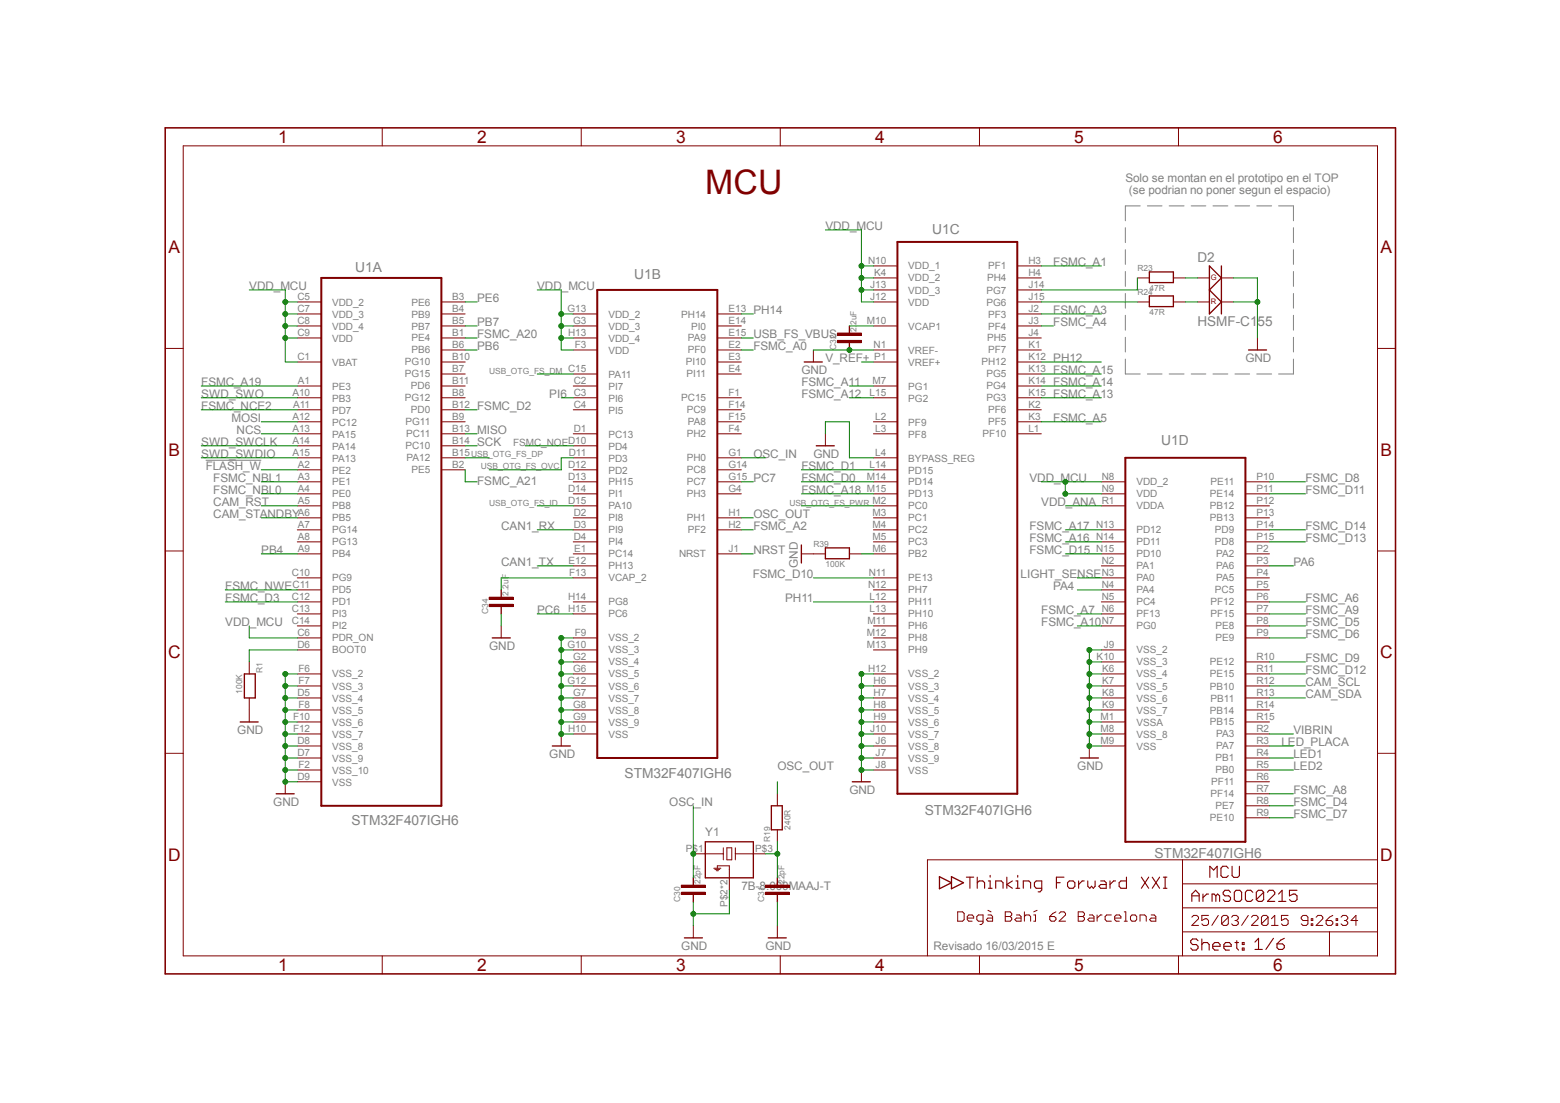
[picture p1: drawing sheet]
<svg xmlns="http://www.w3.org/2000/svg" width="297mm" height="210mm" viewBox="0 0 297 210" stroke-linecap="round" stroke-linejoin="round" font-family="sans-serif">
<g fill="none" stroke="#808080" stroke-width=".19">
<path d="M217.1 39.2h-2.9v2.8M218.4 39.2h2.8M222.6 39.2h2.8M226.8 39.2h2.8M230.9 39.2h2.9M235.1 39.2h2.8M239.3 39.2h2.8M243.4 39.2h2.9v2.8M214.2 43.3v2.9M214.2 47.5v2.8M214.2 51.7v2.8M214.2 55.9v2.8"/>
<path d="M246.3 43.3v2.9M246.3 47.5v2.8M246.3 51.7v2.8M246.3 55.9v2.8M214.2 60v2.9M214.2 64.2v2.8M214.2 68.4v2.8h2.9M218.4 71.2h2.8M222.6 71.2h2.8M226.8 71.2h2.8M230.9 71.2h2.9M235.1 71.2h2.8"/>
<path d="M239.3 71.2h2.8M246.3 68.4v2.8h-2.9M246.3 60v2.9M246.3 64.2v2.8M39.2 87.6h10.5"/>
</g>
<g fill="none" stroke="#800000" stroke-width=".21">
<path d="M184 167h1.4M184.7 167v2.1M186.1 167v2.1M186.1 168.1l.3-.4h.7l.4 .4v1M188.2 167.7h.3v1.4M188.2 169.1h.7M188.5 166.7v.3M189.6 169.1v-1.4h1l.4 .4v1M191.7 167v2.1M192.7 167.7l-1 .7 1 .7M193.4 167.7h.4v1.4M193.4 169.1h.7"/>
<path d="M193.8 166.7v.3M194.8 169.1v-1.4h1.1l.3 .4v1M198.3 169.1h-1l-.4-.4v-.6l.4-.4h1v1.8l-.3 .3h-.3M201.1 168.1h.7M202.6 167h-1.5v2.1M203.6 167.7h.7l.3 .4v.6l-.3 .4h-.7l-.4-.4v-.6zM205.4 167.7v1.4M206.4 167.7h-.4l-.6 .7M207.1 167.7v1l.4 .4 .3-.4 .4 .4 .3-.4v-1M209.5 167.7h.8l.3 .4v1h-1.1l-.3-.4 .3-.3h1.1M211.3 167.7v1.4M212.4 167.7h-.4l-.7 .7"/>
<path d="M214.5 167v2.1h-1.1l-.3-.4v-.6l.3-.4h1.1M217.3 167l1.4 2.1M218.7 167l-1.4 2.1M219.4 167l1.4 2.1M220.8 167l-1.4 2.1M221.5 167h.7M221.5 169.1h.7M221.8 167v2.1M226.9 171.6v-1.4l.7-.7 .7 .7v1.4M226.9 170.6h1.4M228.1 179.1l-.3-.3h-.8l-.3 .3v.4l.3 .3h.8l.3 .4v.3l-.3 .4h-.8l-.3-.4M228.8 178.8v2.1"/>
<path d="M228.8 179.8l.4-.3h.7l.3 .3v1.1M229 170.2v1.4M230.1 170.2h-.4l-.7 .7M230.3 167v-2.1l.8 .8 .6-.8v2.1M231.5 170.6l-.4-.4h-.3v1.4M231.5 170.6v1M231.5 170.6l.3-.4 .4 .4v1M233.8 165.3l-.3-.4h-.7l-.3 .4v1.4l.3 .3h.7l.3-.3M234.3 169.9l-.4-.4h-.7l-.3 .4v.3l.3 .4h.7l.4 .3v.4l-.4 .3h-.7l-.3-.3M234.6 164.9v1.8l.3 .3h.7l.4-.3v-1.8M235.1 179.5h.7M235.3 169.5h.8l.3 .4v1.4l-.3 .3h-.8l-.3-.3v-1.4z"/>
<path d="M235.5 179.1v1.4l.3 .4M236.5 179.5h.4v.3h-.4zM238.5 169.9l-.4-.4h-.7l-.3 .4v1.4l.3 .3h.7l.4-.3M238.9 179.4l.7-.8v2.2M240.6 169.9l-.4-.4h-.6l-.4 .4v1.4M240.6 169.9v1.4l-.4 .3h-.6l-.4-.3M240.6 169.9l-1.4 1.4M241.3 169.9l.3-.4h.8l.3 .4v.3l-1.4 1.4h1.4M242.4 178.6l-1.4 2.2M243.1 179.7h1.1l.3 .3v.4l-.3 .4h-.7l-.4-.4zM243.4 171.6h1.4M243.4 170.2l.7-.7v2.1"/>
<path d="M244.5 178.6l-.7 .4-.7 .7M246.9 169.5h-1.4v1.1l.7-.4h.3l.4 .4v.7l-.4 .3h-.6l-.4-.3M230.9 180.2h1.4v-.4l-.4-.3h-.6l-.4 .3v.7l.4 .4h.6M233 180.2h1.4v-.4l-.3-.3h-.8l-.3 .3v.7l.3 .4h.8M236.5 180.5h.4v.4h-.4zM238.9 180.8h1.4"/>
</g>
<g fill="none" stroke="#800000" stroke-width=".19">
<path d="M34.9 27.8h227.4v154.2h-227.4zM72.8 24.3v3.5M110.7 24.3v3.5M148.5 24.3v3.5M186.5 24.3v3.5M224.4 24.3v3.5M56.6 57.5h4.6M56.6 59.8h4.6M84 57.5h4.6M84 59.8h4.6M109.1 59.8h4.6M136.6 59.8h4.5"/>
<path d="M166.3 57.5h4.6M166.3 50.6h4.6M166.3 52.9h4.6M166.3 55.2h4.6M193.7 57.5h4.5M193.7 59.8h4.5M193.7 50.6h4.5M193.7 52.9h4.5M193.7 55.2h4.5M216.5 57.5h2.3M216.5 52.9h2.3M223.4 57.5h2.3"/>
<path d="M223.4 52.9h2.3M228 57.5h2.3M228 52.9h2.3M232.5 57.5h2.3M232.5 52.9h2.3M31.5 66.3h3.4M56.6 62.1h4.6M56.6 64.3h4.6M56.6 68.9h4.6M56.6 73.5h4.6M56.6 75.7h4.6M56.6 78h4.6"/>
<path d="M84 62.1h4.6M84 64.3h4.6M84 68.9h4.6M84 73.5h4.6M84 75.7h4.6M84 78h4.6M84 66.6h4.6M84 71.2h4.6M109.1 62.1h4.6M109.1 64.3h4.6M109.1 73.5h4.6M109.1 75.7h4.6"/>
<path d="M109.1 78h4.6M109.1 66.6h4.6M109.1 71.2h4.6M136.6 62.1h4.5M136.6 64.3h4.5M136.6 68.9h4.5M136.6 75.7h4.5M136.6 78h4.5M136.6 66.6h4.5M136.6 71.2h4.5M154.9 66.6v2.3M159.4 63.4h4.6v.4h-4.6z"/>
<path d="M159.4 64.8h4.6v.4h-4.6zM166.3 62.1h4.6M166.3 68.9h4.6M166.3 73.5h4.6M166.3 75.7h4.6M166.3 66.6h4.6M193.7 62.1h4.5M193.7 64.3h4.5M193.7 68.9h4.5M193.7 73.5h4.5M193.7 75.7h4.5M193.7 78h4.5"/>
<path d="M193.7 66.6h4.5M193.7 71.2h4.5M239.4 64.3v2.3M262.3 66.3h3.4M56.6 80.3h4.6M56.6 82.6h4.6M56.6 84.9h4.6M56.6 87.2h4.6M56.6 89.5h4.6M56.6 91.7h4.6M56.6 94h4.6M56.6 96.3h4.6"/>
<path d="M56.6 98.6h4.6M84 80.3h4.6M84 82.6h4.6M84 84.9h4.6M84 87.2h4.6M84 89.5h4.6M109.1 82.6h4.6M109.1 84.9h4.6M109.1 87.2h4.6M109.1 89.5h4.6M109.1 91.7h4.6M109.1 94h4.6"/>
<path d="M109.1 96.3h4.6M109.1 98.6h4.6M136.6 80.3h4.5M136.6 82.6h4.5M136.6 87.2h4.5M136.6 89.5h4.5M136.6 91.7h4.5M136.6 94h4.5M136.6 98.6h4.5M157.1 82.6v2.3M166.3 80.3h4.6M166.3 82.6h4.6"/>
<path d="M166.3 87.2h4.6M166.3 89.5h4.6M166.3 91.7h4.6M166.3 94h4.6M166.3 96.3h4.6M166.3 98.6h4.6M193.7 80.3h4.5M193.7 82.6h4.5M209.7 91.7h4.5M209.7 94h4.5M209.7 96.3h4.5M237.1 91.7h4.6"/>
<path d="M237.1 94h4.6M237.1 96.3h4.6M237.1 98.6h4.6M31.5 104.9h3.4M56.6 100.9h4.6M56.6 103.2h4.6M56.6 105.5h4.6M56.6 110h4.6M56.6 112.3h4.6M56.6 114.6h4.6M56.6 116.9h4.6M56.6 119.2h4.6"/>
<path d="M93.1 113.7h4.6v.4h-4.6zM93.1 115.1h4.6v.4h-4.6zM95.4 119.2v2.3M109.1 100.9h4.6M109.1 103.2h4.6M109.1 105.5h4.6M109.1 110h4.6M109.1 114.6h4.6M109.1 116.9h4.6M109.1 107.7h4.6M136.6 100.9h4.5M136.6 105.5h4.5"/>
<path d="M152.6 105.5h4.5M161.7 105.5h2.3M166.3 100.9h4.6M166.3 103.2h4.6M166.3 105.5h4.6M166.3 110h4.6M166.3 112.3h4.6M166.3 114.6h4.6M166.3 116.9h4.6M166.3 119.2h4.6M209.7 100.9h4.5M209.7 103.2h4.5"/>
<path d="M209.7 105.5h4.5M209.7 110h4.5M209.7 112.3h4.5M209.7 114.6h4.5M209.7 116.9h4.5M209.7 119.2h4.5M209.7 107.7h4.5M237.1 100.9h4.6M237.1 103.2h4.6M237.1 105.5h4.6M237.1 110h4.6M237.1 112.3h4.6"/>
<path d="M237.1 114.6h4.6M237.1 116.9h4.6M237.1 119.2h4.6M237.1 107.7h4.6M262.3 104.9h3.4M47.5 126v2.3M47.5 132.9v4.6M56.6 121.5h4.6M56.6 123.7h4.6M56.6 128.3h4.6M56.6 130.6h4.6M56.6 132.9h4.6"/>
<path d="M56.6 135.2h4.6M56.6 137.5h4.6M56.6 139.7h4.6M106.8 139.7v2.3M109.1 121.5h4.6M109.1 123.7h4.6M109.1 128.3h4.6M109.1 130.6h4.6M109.1 132.9h4.6M109.1 135.2h4.6M109.1 137.5h4.6M109.1 139.7h4.6"/>
<path d="M109.1 126h4.6M166.3 121.5h4.6M166.3 123.7h4.6M166.3 128.3h4.6M166.3 130.6h4.6M166.3 132.9h4.6M166.3 135.2h4.6M166.3 137.5h4.6M166.3 139.7h4.6M209.7 123.7h4.5M209.7 128.3h4.5M209.7 130.6h4.5"/>
<path d="M209.7 132.9h4.5M209.7 135.2h4.5M209.7 137.5h4.5M209.7 139.7h4.5M209.7 126h4.5M237.1 121.5h4.6M237.1 128.3h4.6M237.1 130.6h4.6M237.1 132.9h4.6M237.1 135.2h4.6M237.1 137.5h4.6M237.1 139.7h4.6"/>
<path d="M237.1 126h4.6M31.5 143.4h3.4M54.3 148.8v2.3M56.6 142h4.6M56.6 144.3h4.6M56.6 146.6h4.6M56.6 148.8h4.6M148 151.1v2.3M148 158v2.3M164 146.6v2.2M166.3 142h4.6M166.3 144.3h4.6"/>
<path d="M166.3 146.6h4.6M207.4 142v2.3M209.7 142h4.5M237.1 142h4.6M237.1 144.3h4.6M237.1 146.6h4.6M237.1 148.8h4.6M237.1 151.1h4.6M237.1 153.4h4.6M237.1 155.7h4.6M262.3 143.4h3.4M129.7 168.5h4.6v.5h-4.6z"/>
<path d="M129.7 169.9h4.6v.4h-4.6zM132 176.3v2.3M132 162.6h5.7M135.9 165.3h1.3M136.1 165.5h.9M136.4 165.8h.4M136.6 165.3v-.5h2.3v4.6M137.7 161.4v2.3M138.4 161.4h.9v2.3h-.9zM140 162.6h5.7M140 161.4v2.3M145.7 168.5h4.6v.5h-4.6z"/>
<path d="M145.7 169.9h4.6v.4h-4.6zM148 176.3v2.3M182.3 173.6h1l.3 .3v1.2l-.3 .3h-1zM184.1 174.8h1.3v-.3l-.3-.3h-.7l-.3 .3v.6l.3 .3h.7M187.2 175.4h-.9l-.3-.3v-.6l.3-.3h.9v1.5l-.3 .3h-.3M188.1 174.2h.6l.3 .3v.9h-.9l-.3-.3 .3-.3h.9M188.1 173.3l.6 .3M191.4 173.6h.9l.3 .3v.3l-.3 .3 .3 .3v.3l-.3 .3h-.9zM191.4 174.5h.9M193.5 174.2h.6l.3 .3v.9h-.9l-.3-.3 .3-.3h.9M195 174.5l.3-.3h.6l.3 .3v.9M195 173.6v1.8"/>
<path d="M196.8 174.2h.3v1.2h-.3M197.4 173.3l-.6 .3M199.9 174.5h.8l.3 .3v.3l-.3 .3h-.5l-.3-.3zM201 173.6l-.6 .3-.5 .6M201.6 173.9l.4-.3h.6l.3 .3v.3l-1.3 1.2h1.3M205.3 173.6h.9l.3 .3v.3l-.3 .3 .3 .3v.3l-.3 .3h-.9zM205.3 174.5h.9M207.4 174.2h.6l.3 .3v.9h-.9l-.3-.3 .3-.3h.9M208.9 174.2v1.2M209.8 174.2h-.3l-.6 .6M211.6 174.2h-.9l-.3 .3v.6l.3 .3h.9M212.2 174.8h1.2v-.3l-.3-.3h-.6l-.3 .3v.6l.3 .3h.6"/>
<path d="M214 175.4h.6M214 173.6h.3v1.8M215.2 174.5l.3-.3h.6l.3 .3v.6l-.3 .3h-.6l-.3-.3zM217 175.4v-1.2h.9l.3 .3v.9M219.2 174.2h.6l.2 .3v.9h-.8l-.3-.3 .3-.3h.8M225.1 177.4h37.2M225.1 163.7v18.3M225.1 172.8h37.2M225.1 168.3h37.2M226.9 174.6l.3-.3h.6l.4 .3v.3l-1.3 1.3h1.3M230.1 174.3h-1.3v1l.6-.4h.3l.4 .4v.6l-.4 .3h-.6l-.3-.3M231.9 174.3l-1.2 1.9"/>
<path d="M233.8 174.6v1.3l-.2 .3h-.7l-.3-.3M233.8 174.6l-.2-.3h-.7l-.3 .3v1.3M233.8 174.6l-1.2 1.3M234.5 174.6l.3-.3h.6l.4 .3v.3l-.4 .4M235.1 175.3h.3M235.4 175.3l.4 .3v.3l-.4 .3h-.6l-.3-.3M237.7 174.3l-1.3 1.9M238.3 174.6l.3-.3h.6l.3 .3v.3l-1.2 1.3h1.2M241.4 174.6v1.3l-.3 .3h-.6l-.3-.3M241.4 174.6l-.3-.3h-.6l-.3 .3v1.3M241.4 174.6l-1.2 1.3M242.1 176.2h1.2"/>
<path d="M242.1 174.9l.6-.6v1.9M245.2 174.3h-1.2v1l.6-.4h.3l.3 .4v.6l-.3 .3h-.6l-.3-.3M249 175.3h-.9l-.4-.4v-.3l.4-.3h.6l.3 .3v1.3l-.3 .3h-.6l-.4-.3M249.6 175.9h.3v.3h-.3zM249.6 174.9h.3v.4h-.3zM250.6 174.6l.3-.3h.6l.3 .3v.3l-1.2 1.3h1.2M252.5 175.3h.9l.3 .3v.3l-.3 .3h-.6l-.3-.3zM253.1 177.4v4.6M253.7 174.3l-.6 .3-.6 .7M254.4 175.9h.3v.3h-.3zM254.4 174.9h.3v.4h-.3zM255.3 174.6l.4-.3h.5l.4 .3v.3l-.4 .4"/>
<path d="M255.9 175.3h.3M256.2 175.3l.4 .3v.3l-.4 .3h-.5l-.4-.3M258.5 175.3h-1.3l.9-1v1.9M262.3 163.7h-85.7v18.3M72.8 182v3.4M110.7 182v3.4M148.5 182v3.4M186.5 182v3.4M224.4 182v3.4"/>
</g>
<path d="M61.2 52.9h22.8v100.5h-22.8zM113.7 55.2h22.9v89.1h-22.9zM170.9 46.1h22.8v105h-22.8zM214.2 87.2h22.9v73.1h-22.9z" fill="none" stroke="#800000" stroke-width=".38"/>
<g fill="none" stroke="#800000" stroke-width=".25">
<path d="M218.8 51.8h4.6v2h-4.6zM218.8 56.3h4.6v2.1h-4.6zM230.3 50.6l2.2 2.3-2.2 2.3 2.2 2.3-2.2 2.3zM232.5 50.6v9.2M153.1 68.9h3.4M161.7 62.1v1.3M161.7 65v1.6M237.7 66.6h3.4M155.4 84.9h3.4M95.4 112.3v1.4M95.4 115.3v1.6M152.6 103.8v3.4"/>
<path d="M157.1 104.3h4.6v2.1h-4.6zM45.7 137.5h3.4M46.5 128.3h2.1v4.6h-2.1zM93.7 121.5h3.5M52.6 151.1h3.4M105.2 142h3.4M146.9 153.4h2v4.6h-2zM162.3 148.8h3.4M205.7 144.3h3.4M130.3 178.6h3.4M132 167.1v1.4M132 170.1v1.6"/>
<path d="M134.3 160.3h9.1v6.8h-9.1zM146.3 178.6h3.4M148 167.1v1.4M148 170.1v1.6M178.9 166.9l2.2 1.2-2.2 1.1zM181.1 166.9l2.3 1.2-2.3 1.1z"/>
</g>
<path d="M31.5 24.3h234.2v161.1h-234.2z" fill="none" stroke="#800000" stroke-width=".3"/>
<path d="M159.4 63.6h4.6M159.4 65h4.6M93.1 113.9h4.6M93.1 115.3h4.6M129.7 168.7h4.6M129.7 170.1h4.6M145.7 168.7h4.6M145.7 170.1h4.6" fill="none" stroke="#800000" stroke-width=".42"/>
<g fill="none" stroke="#008000" stroke-width=".19">
<path d="M38.3 75.7h18.3M38.3 87.2h18.3M38.3 84.9h18.3M141.1 105.5h2.3M54.3 139.7h2.3M54.3 137.5h2.3M54.3 135.2h2.3M54.3 132.9h2.3M54.3 130.6h2.3M56.6 128.3h-2.3v20.5h2.3M54.3 146.6h2.3M54.3 144.3h2.3"/>
<path d="M54.3 142h2.3"/>
</g>
<circle cx="54.3" cy="128.3" r=".46" fill="#008000"/>
<circle cx="54.3" cy="128.3" r=".46" fill="none" stroke="#008000" stroke-width=".19"/>
<circle cx="54.3" cy="130.6" r=".46" fill="#008000"/>
<circle cx="54.3" cy="130.6" r=".46" fill="none" stroke="#008000" stroke-width=".19"/>
<circle cx="54.3" cy="132.9" r=".46" fill="#008000"/>
<circle cx="54.3" cy="132.9" r=".46" fill="none" stroke="#008000" stroke-width=".19"/>
<circle cx="54.3" cy="135.2" r=".46" fill="#008000"/>
<circle cx="54.3" cy="135.2" r=".46" fill="none" stroke="#008000" stroke-width=".19"/>
<circle cx="54.3" cy="137.5" r=".46" fill="#008000"/>
<circle cx="54.3" cy="137.5" r=".46" fill="none" stroke="#008000" stroke-width=".19"/>
<circle cx="54.3" cy="139.7" r=".46" fill="#008000"/>
<circle cx="54.3" cy="139.7" r=".46" fill="none" stroke="#008000" stroke-width=".19"/>
<circle cx="54.3" cy="142" r=".46" fill="#008000"/>
<circle cx="54.3" cy="142" r=".46" fill="none" stroke="#008000" stroke-width=".19"/>
<circle cx="54.3" cy="144.3" r=".46" fill="#008000"/>
<circle cx="54.3" cy="144.3" r=".46" fill="none" stroke="#008000" stroke-width=".19"/>
<circle cx="54.3" cy="146.6" r=".46" fill="#008000"/>
<circle cx="54.3" cy="146.6" r=".46" fill="none" stroke="#008000" stroke-width=".19"/>
<circle cx="54.3" cy="148.8" r=".46" fill="#008000"/>
<g fill="none" stroke="#008000" stroke-width=".19">
<path d="M106.8 135.2h2.3M106.8 132.9h2.3M106.8 130.6h2.3M106.8 128.3h2.3M106.8 126h2.3M106.8 123.7h2.3M109.1 121.5h-2.3v18.2h2.3"/>
<circle cx="54.3" cy="148.8" r=".46"/>
</g>
<circle cx="106.9" cy="121.5" r=".46" fill="#008000"/>
<circle cx="106.9" cy="121.5" r=".46" fill="none" stroke="#008000" stroke-width=".19"/>
<circle cx="106.9" cy="123.7" r=".46" fill="#008000"/>
<circle cx="106.9" cy="123.7" r=".46" fill="none" stroke="#008000" stroke-width=".19"/>
<circle cx="106.9" cy="126" r=".46" fill="#008000"/>
<circle cx="106.9" cy="126" r=".46" fill="none" stroke="#008000" stroke-width=".19"/>
<circle cx="106.9" cy="128.3" r=".46" fill="#008000"/>
<circle cx="106.9" cy="128.3" r=".46" fill="none" stroke="#008000" stroke-width=".19"/>
<circle cx="106.9" cy="130.6" r=".46" fill="#008000"/>
<circle cx="106.9" cy="130.6" r=".46" fill="none" stroke="#008000" stroke-width=".19"/>
<circle cx="106.9" cy="132.9" r=".46" fill="#008000"/>
<circle cx="106.9" cy="132.9" r=".46" fill="none" stroke="#008000" stroke-width=".19"/>
<circle cx="106.9" cy="135.2" r=".46" fill="#008000"/>
<g fill="none" stroke="#008000" stroke-width=".19">
<path d="M106.8 137.5h2.3"/>
<circle cx="106.9" cy="135.2" r=".46"/>
</g>
<circle cx="106.9" cy="137.5" r=".46" fill="#008000"/>
<circle cx="106.9" cy="137.5" r=".46" fill="none" stroke="#008000" stroke-width=".19"/>
<circle cx="106.9" cy="139.7" r=".46" fill="#008000"/>
<g fill="none" stroke="#008000" stroke-width=".19">
<path d="M164 139.7h2.3M164 137.5h2.3M164 135.2h2.3M164 132.9h2.3M164 130.6h2.3M166.3 128.3h-2.3v18.3h2.3M164 144.3h2.3M164 142h2.3"/>
<circle cx="106.9" cy="139.7" r=".46"/>
</g>
<circle cx="164" cy="128.3" r=".46" fill="#008000"/>
<circle cx="164" cy="128.3" r=".46" fill="none" stroke="#008000" stroke-width=".19"/>
<circle cx="164" cy="130.6" r=".46" fill="#008000"/>
<circle cx="164" cy="130.6" r=".46" fill="none" stroke="#008000" stroke-width=".19"/>
<circle cx="164" cy="132.9" r=".46" fill="#008000"/>
<circle cx="164" cy="132.9" r=".46" fill="none" stroke="#008000" stroke-width=".19"/>
<circle cx="164" cy="135.2" r=".46" fill="#008000"/>
<circle cx="164" cy="135.2" r=".46" fill="none" stroke="#008000" stroke-width=".19"/>
<circle cx="164" cy="137.5" r=".46" fill="#008000"/>
<circle cx="164" cy="137.5" r=".46" fill="none" stroke="#008000" stroke-width=".19"/>
<circle cx="164" cy="139.7" r=".46" fill="#008000"/>
<circle cx="164" cy="139.7" r=".46" fill="none" stroke="#008000" stroke-width=".19"/>
<circle cx="164" cy="142" r=".46" fill="#008000"/>
<circle cx="164" cy="142" r=".46" fill="none" stroke="#008000" stroke-width=".19"/>
<circle cx="164" cy="144.3" r=".46" fill="#008000"/>
<circle cx="164" cy="144.3" r=".46" fill="none" stroke="#008000" stroke-width=".19"/>
<circle cx="164" cy="146.6" r=".46" fill="#008000"/>
<g fill="none" stroke="#008000" stroke-width=".19">
<path d="M207.4 139.7h2.3M207.4 137.5h2.3M207.4 135.2h2.3M207.4 132.9h2.3M207.4 130.6h2.3M207.4 128.3h2.3M207.4 126h2.3M209.7 123.7h-2.3v18.3h2.3"/>
<circle cx="164" cy="146.6" r=".46"/>
</g>
<circle cx="207.4" cy="142" r=".46" fill="#008000"/>
<circle cx="207.4" cy="142" r=".46" fill="none" stroke="#008000" stroke-width=".19"/>
<circle cx="207.4" cy="139.7" r=".46" fill="#008000"/>
<circle cx="207.4" cy="139.7" r=".46" fill="none" stroke="#008000" stroke-width=".19"/>
<circle cx="207.4" cy="137.5" r=".46" fill="#008000"/>
<circle cx="207.4" cy="137.5" r=".46" fill="none" stroke="#008000" stroke-width=".19"/>
<circle cx="207.4" cy="135.2" r=".46" fill="#008000"/>
<circle cx="207.4" cy="135.2" r=".46" fill="none" stroke="#008000" stroke-width=".19"/>
<circle cx="207.4" cy="132.9" r=".46" fill="#008000"/>
<circle cx="207.4" cy="132.9" r=".46" fill="none" stroke="#008000" stroke-width=".19"/>
<circle cx="207.4" cy="130.6" r=".46" fill="#008000"/>
<circle cx="207.4" cy="130.6" r=".46" fill="none" stroke="#008000" stroke-width=".19"/>
<circle cx="207.4" cy="128.3" r=".46" fill="#008000"/>
<circle cx="207.4" cy="128.3" r=".46" fill="none" stroke="#008000" stroke-width=".19"/>
<circle cx="207.4" cy="126" r=".46" fill="#008000"/>
<circle cx="207.4" cy="126" r=".46" fill="none" stroke="#008000" stroke-width=".19"/>
<circle cx="207.4" cy="123.7" r=".46" fill="#008000"/>
<g fill="none" stroke="#008000" stroke-width=".19">
<path d="M154.9 66.6h11.4"/>
<circle cx="207.4" cy="123.7" r=".46"/>
</g>
<circle cx="161.7" cy="66.6" r=".46" fill="#008000"/>
<g fill="none" stroke="#008000" stroke-width=".19">
<path d="M234.8 57.5h4.6M234.8 52.9h4.6v11.4"/>
<circle cx="161.7" cy="66.6" r=".46"/>
</g>
<circle cx="239.4" cy="57.5" r=".46" fill="#008000"/>
<g fill="none" stroke="#008000" stroke-width=".19">
<path d="M132 171.7v4.6M138.9 169.4v4.6h-6.9M148 171.7v4.6"/>
<circle cx="239.4" cy="57.5" r=".46"/>
</g>
<circle cx="132" cy="174" r=".46" fill="#008000"/>
<g fill="none" stroke="#008000" stroke-width=".19">
<path d="M164 52.9h2.3M164 55.2h2.3M166.3 50.6h-2.3v6.9h2.3M157.1 82.6v-2.3h4.6v6.9h4.6M95.4 116.9v2.3M56.6 123.7h-9.1v2.3"/>
<circle cx="132" cy="174" r=".46"/>
</g>
<circle cx="164" cy="55.2" r=".46" fill="#008000"/>
<circle cx="164" cy="55.2" r=".46" fill="none" stroke="#008000" stroke-width=".19"/>
<circle cx="164" cy="52.9" r=".46" fill="#008000"/>
<circle cx="164" cy="52.9" r=".46" fill="none" stroke="#008000" stroke-width=".19"/>
<circle cx="164" cy="50.6" r=".46" fill="#008000"/>
<g fill="none" stroke="#008000" stroke-width=".19">
<path d="M157.1 43.8h6.9v6.8M198.2 91.7h11.5M202.8 91.7v2.3h6.9"/>
<circle cx="164" cy="50.6" r=".46"/>
</g>
<circle cx="202.8" cy="94" r=".46" fill="#008000"/>
<circle cx="202.8" cy="94" r=".46" fill="none" stroke="#008000" stroke-width=".19"/>
<circle cx="202.8" cy="91.7" r=".46" fill="#008000"/>
<g fill="none" stroke="#008000" stroke-width=".19">
<path d="M47.5 55.2h6.8v13.7h2.3M54.3 59.8h2.3M54.3 57.5h2.3M54.3 64.3h2.3M54.3 62.1h2.3"/>
<circle cx="202.8" cy="91.7" r=".46"/>
</g>
<circle cx="54.3" cy="57.5" r=".46" fill="#008000"/>
<circle cx="54.3" cy="57.5" r=".46" fill="none" stroke="#008000" stroke-width=".19"/>
<circle cx="54.3" cy="59.8" r=".46" fill="#008000"/>
<circle cx="54.3" cy="59.8" r=".46" fill="none" stroke="#008000" stroke-width=".19"/>
<circle cx="54.3" cy="62.1" r=".46" fill="#008000"/>
<circle cx="54.3" cy="62.1" r=".46" fill="none" stroke="#008000" stroke-width=".19"/>
<circle cx="54.3" cy="64.3" r=".46" fill="#008000"/>
<g fill="none" stroke="#008000" stroke-width=".19">
<path d="M102.3 55.2h4.5v11.4h2.3M106.8 59.8h2.3M106.8 62.1h2.3M106.8 64.3h2.3"/>
<circle cx="54.3" cy="64.3" r=".46"/>
</g>
<circle cx="106.9" cy="59.8" r=".46" fill="#008000"/>
<circle cx="106.9" cy="59.8" r=".46" fill="none" stroke="#008000" stroke-width=".19"/>
<circle cx="106.9" cy="62.1" r=".46" fill="#008000"/>
<circle cx="106.9" cy="62.1" r=".46" fill="none" stroke="#008000" stroke-width=".19"/>
<circle cx="106.9" cy="64.3" r=".46" fill="#008000"/>
<g fill="none" stroke="#008000" stroke-width=".19">
<path d="M88.6 57.5h2.2M141.1 59.8h2.3M198.2 57.5h18.3M198.2 50.6h11.5M198.2 59.8h11.5M216.5 52.9v2.3h-18.3M225.7 57.5h2.3M225.7 52.9h2.3M38.3 78h18.3M38.3 73.5h18.3M88.6 66.6h2.2M88.6 62.1h2.2"/>
<path d="M88.6 78h2.2M88.6 64.3h2.2M102.3 71.2h6.8M106.8 75.7h2.3M141.1 66.6h2.3M141.1 64.3h2.3M161.7 73.5h4.6M161.7 75.7h4.6M164 68.9h2.3M198.2 68.9h11.5M198.2 62.1h2.3M198.2 73.5h11.5"/>
<path d="M198.2 75.7h11.5M198.2 71.2h11.5M49.7 96.3h6.9M49.7 91.7h6.9M49.7 94h6.9M49.7 98.6h6.9M88.6 89.5v2.2h2.2M88.6 87.2h4.5M100 84.9h9.1M102.3 96.3h6.8M109.1 87.2h-2.3v2.3h-13.7M141.1 91.7h2.3"/>
<path d="M152.6 96.3h13.7M152.6 91.7h13.7M152.6 89.5h13.7M152.6 94h13.7M198.2 80.3h11.5M202.8 96.3h6.9M241.7 91.7h6.8M241.7 94h6.8M42.9 112.3h13.7M42.9 114.6h13.7M47.5 119.2v2.3h9.1M49.7 105.5h6.9"/>
<path d="M102.3 116.9h6.8M102.3 107.7h6.8M102.3 100.9h6.8M141.1 100.9h2.3M154.9 114.6h11.4M154.9 110h11.4M202.8 100.9h6.9M205.1 116.9h4.6M205.1 112.3h4.6M205.1 119.2h4.6M241.7 116.9h6.8M241.7 107.7h4.6"/>
<path d="M241.7 114.6h6.8M241.7 119.2h6.8M241.7 121.5h6.8M241.7 126h6.8M241.7 128.3h6.8M241.7 153.4h4.6M241.7 155.7h4.6M241.7 151.1h4.6M241.7 144.3h4.6M241.7 146.6h4.6M145.7 162.6h2.3M148 160.3v6.8"/>
<circle cx="106.9" cy="64.3" r=".46"/>
</g>
<circle cx="148" cy="162.6" r=".46" fill="#008000"/>
<g fill="none" stroke="#008000" stroke-width=".19">
<path d="M141.1 87.2h4.6M132 153.4v13.7"/>
<circle cx="148" cy="162.6" r=".46"/>
</g>
<circle cx="132" cy="162.6" r=".46" fill="#008000"/>
<g fill="none" stroke="#008000" stroke-width=".19">
<path d="M161.7 62.1h4.6M49.7 89.5h6.9M49.7 80.3h6.9M49.7 82.6h6.9M88.6 82.6h2.2M88.6 84.9h2.2M141.1 98.6h2.3M109.1 110h-13.7v2.3M164 105.5h2.3M202.8 103.2h6.9M202.8 105.5h6.9M205.1 110h4.6"/>
<path d="M241.7 100.9h6.8M241.7 103.2h6.8M241.7 139.7h4.6M241.7 130.6h6.8M241.7 132.9h6.8M148 148.8v2.3M241.7 142h4.6"/>
<circle cx="132" cy="162.6" r=".46"/>
</g>
<text font-size="6.4" fill="#800000" x="134.3" y="36.9">MCU</text>
<g font-size="3.3" fill="#800000">
<text x="53" y="27.2">1</text>
<text x="90.8" y="27.2">2</text>
<text x="128.7" y="27.2">3</text>
<text x="166.6" y="27.2">4</text>
<text x="204.5" y="27.2">5</text>
<text x="242.4" y="27.2">6</text>
<text x="32.1" y="48.2">A</text>
<text x="262.8" y="48.2">A</text>
<text x="32.1" y="86.7">B</text>
<text x="262.8" y="86.7">B</text>
<text x="32" y="125.3">C</text>
<text x="262.8" y="125.3">C</text>
<text x="32" y="163.9">D</text>
<text x="262.8" y="163.9">D</text>
<text x="53" y="184.9">1</text>
<text x="90.8" y="184.9">2</text>
<text x="128.7" y="184.9">3</text>
<text x="166.6" y="184.9">4</text>
<text x="204.5" y="184.9">5</text>
<text x="242.4" y="184.9">6</text>
</g>
<g font-size="2.6" fill="#808080">
<text x="177.5" y="44.5">U1C</text>
<text x="67.6" y="51.8">U1A</text>
<text x="120.7" y="53.1">U1B</text>
<text x="228" y="50">D2</text>
<text x="228" y="62.1">HSMF-C155</text>
<text x="221.1" y="84.8">U1D</text>
<text x="118.9" y="148">STM32F407IGH6</text>
<text x="176.1" y="155.2">STM32F407IGH6</text>
<text x="66.9" y="157.1">STM32F407IGH6</text>
<text x="219.8" y="163.3">STM32F407IGH6</text>
</g>
<g font-size="2.2" fill="#808080">
<text x="214.2" y="34.6">Solo se montan en el prototipo en el TOP</text>
<text x="214.9" y="36.9">(se podrian no poner segun el espacio)</text>
<text x="157.1" y="43.8">VDD_MCU</text>
<text x="200.5" y="50.6">FSMC_A1</text>
<text x="47.5" y="55.2">VDD_MCU</text>
<text x="90.8" y="57.5">PE6</text>
<text x="102.3" y="55.2">VDD_MCU</text>
<text x="143.4" y="59.8">PH14</text>
<text x="200.5" y="59.8">FSMC_A3</text>
<text x="90.8" y="62.1">PB7</text>
<text x="90.8" y="64.3">FSMC_A20</text>
<text x="143.4" y="64.3">USB_FS_VBUS</text>
<text x="200.5" y="62.1">FSMC_A4</text>
<text x="90.8" y="66.6">PB6</text>
<text x="143.4" y="66.6">FSMC_A0</text>
<text x="152.6" y="71.2">GND</text>
<text x="157.1" y="68.9">V_REF+</text>
<text x="200.5" y="71.2">FSMC_A15</text>
<text x="200.5" y="68.9">PH12</text>
<text x="237.1" y="68.9">GND</text>
<text x="38.3" y="75.8">SWD_SWO</text>
<text x="38.3" y="73.5">FSMC_A19</text>
<text x="104.6" y="75.8">PI6</text>
<text x="152.6" y="73.5">FSMC_A11</text>
<text x="152.6" y="75.8">FSMC_A12</text>
<text x="200.5" y="75.8">FSMC_A13</text>
<text x="200.5" y="73.5">FSMC_A14</text>
<text x="38.3" y="78">FSMC_NCE2</text>
<text x="44.1" y="80.3">MOSI</text>
<text x="45" y="82.6">NCS</text>
<text x="90.8" y="82.6">MISO</text>
<text x="90.8" y="78">FSMC_D2</text>
<text x="200.5" y="80.3">FSMC_A5</text>
<text x="38.3" y="87.2">SWD_SWDIO</text>
<text x="38.3" y="84.9">SWD_SWCLK</text>
<text x="39.2" y="89.5">FLASH_W</text>
<text x="90.8" y="84.9">SCK</text>
<text x="143.4" y="87.2">OSC_IN</text>
<text x="152.6" y="89.5">FSMC_D1</text>
<text x="154.9" y="87.2">GND</text>
<text x="40.6" y="94">FSMC_NBL0</text>
<text x="40.6" y="91.7">FSMC_NBL1</text>
<text x="90.8" y="92.4">FSMC_A21</text>
<text x="143.4" y="91.7">PC7</text>
<text x="152.6" y="91.7">FSMC_D0</text>
<text x="152.6" y="94">FSMC_A18</text>
<text x="196" y="91.7">VDD_MCU</text>
<text x="248.5" y="91.7">FSMC_D8</text>
<text x="248.5" y="94">FSMC_D11</text>
<text x="40.6" y="96.3">CAM_RST</text>
<text x="40.6" y="98.6">CAM_STANDBY</text>
<text x="95.4" y="100.9">CAN1_RX</text>
<text x="143.4" y="100.9">FSMC_A2</text>
<text x="143.4" y="98.6">OSC_OUT</text>
<text x="196" y="100.9">FSMC_A17</text>
<text x="198.2" y="96.3">VDD_ANA</text>
<text x="248.5" y="100.9">FSMC_D14</text>
<text x="49.7" y="105.5">PB4</text>
<text x="95.4" y="107.7">CAN1_TX</text>
<text x="143.4" y="105.5">NRST</text>
<text x="196" y="103.2">FSMC_A16</text>
<text x="196" y="105.5">FSMC_D15</text>
<text x="246.3" y="107.7">PA6</text>
<text x="248.5" y="103.2">FSMC_D13</text>
<text x="42.9" y="112.3">FSMC_NWE</text>
<text x="143.3" y="110">FSMC_D10</text>
<text x="151.9" y="108.1" transform="rotate(-90 151.9 108.1)">GND</text>
<text x="194.3" y="110">LIGHT_SENSE</text>
<text x="200.5" y="112.3">PA4</text>
<text x="42.9" y="114.6">FSMC_D3</text>
<text x="42.9" y="119.2">VDD_MCU</text>
<text x="102.3" y="116.9">PC6</text>
<text x="149.5" y="114.6">PH11</text>
<text x="198.2" y="116.9">FSMC_A7</text>
<text x="198.2" y="119.2">FSMC_A10</text>
<text x="248.5" y="119.2">FSMC_D5</text>
<text x="248.5" y="114.6">FSMC_A6</text>
<text x="248.5" y="116.9">FSMC_A9</text>
<text x="93.1" y="123.7">GND</text>
<text x="248.5" y="121.5">FSMC_D6</text>
<text x="248.5" y="126">FSMC_D9</text>
<text x="248.5" y="128.3">FSMC_D12</text>
<text x="248.5" y="130.6">CAM_SCL</text>
<text x="248.5" y="132.9">CAM_SDA</text>
<text x="45.2" y="139.7">GND</text>
<text x="244" y="142">LED_PLACA</text>
<text x="246.3" y="139.7">VIBRIN</text>
<text x="104.6" y="144.3">GND</text>
<text x="148" y="146.6">OSC_OUT</text>
<text x="205.1" y="146.6">GND</text>
<text x="246.3" y="144.3">LED1</text>
<text x="246.3" y="146.6">LED2</text>
<text x="52" y="153.4">GND</text>
<text x="127.4" y="153.4">OSC_IN</text>
<text x="161.7" y="151.1">GND</text>
<text x="246.3" y="153.4">FSMC_D4</text>
<text x="246.3" y="155.7">FSMC_D7</text>
<text x="246.3" y="151.1">FSMC_A8</text>
<text x="134.3" y="159.1">Y1</text>
<text x="141.1" y="169.4">7B-8.000MAAJ-T</text>
<text x="129.7" y="180.8">GND</text>
<text x="145.7" y="180.8">GND</text>
<text x="177.7" y="180.8">Revisado 16/03/2015 E</text>
</g>
<g font-size="1.9" fill="#808080">
<text x="165.3" y="50.3">N10</text>
<text x="166.4" y="52.6">K4</text>
<text x="172.9" y="51.3">VDD_1</text>
<text x="172.9" y="53.6">VDD_2</text>
<text x="187.9" y="53.6">PH4</text>
<text x="188.1" y="51.3">PF1</text>
<text x="195.8" y="50.3">H3</text>
<text x="195.8" y="52.6">H4</text>
<text x="56.6" y="57.1">C5</text>
<text x="56.6" y="59.4">C7</text>
<text x="63.2" y="58.2">VDD_2</text>
<text x="78.3" y="58.2">PE6</text>
<text x="86.1" y="57.1">B3</text>
<text x="86.1" y="59.4">B4</text>
<text x="108" y="59.4">G13</text>
<text x="138.7" y="59.4">E13</text>
<text x="165.7" y="54.9">J13</text>
<text x="165.7" y="57.1">J12</text>
<text x="172.9" y="55.9">VDD_3</text>
<text x="172.9" y="58.2">VDD</text>
<text x="187.8" y="55.9">PG7</text>
<text x="187.8" y="58.2">PG6</text>
<text x="195.8" y="54.9">J14</text>
<text x="195.8" y="57.1">J15</text>
<text x="195.8" y="59.4">J2</text>
<text x="56.6" y="61.7">C8</text>
<text x="56.6" y="64">C9</text>
<text x="63.2" y="60.5">VDD_3</text>
<text x="63.2" y="62.7">VDD_4</text>
<text x="63.2" y="65">VDD</text>
<text x="78.3" y="60.5">PB9</text>
<text x="78.3" y="62.7">PB7</text>
<text x="78.3" y="65">PE4</text>
<text x="86.1" y="61.7">B5</text>
<text x="86.1" y="64">B1</text>
<text x="108.2" y="64">H13</text>
<text x="109.1" y="61.7">G3</text>
<text x="115.8" y="60.5">VDD_2</text>
<text x="115.8" y="62.7">VDD_3</text>
<text x="115.8" y="65">VDD_4</text>
<text x="129.7" y="60.5">PH14</text>
<text x="131" y="65">PA9</text>
<text x="131.6" y="62.7">PI0</text>
<text x="138.7" y="61.7">E14</text>
<text x="138.7" y="64">E15</text>
<text x="165.1" y="61.7">M10</text>
<text x="172.9" y="62.7">VCAP1</text>
<text x="187.9" y="65">PH5</text>
<text x="188.1" y="60.5">PF3</text>
<text x="188.1" y="62.7">PF4</text>
<text x="195.8" y="61.7">J3</text>
<text x="195.8" y="64">J4</text>
<text x="56.6" y="68.6">C1</text>
<text x="63.2" y="69.6">VBAT</text>
<text x="77" y="69.6">PG10</text>
<text x="77" y="71.8">PG15</text>
<text x="78.3" y="67.3">PB6</text>
<text x="86.1" y="66.3">B6</text>
<text x="86.1" y="68.6">B10</text>
<text x="86.1" y="70.9">B7</text>
<text x="108.2" y="70.9">C15</text>
<text x="109.4" y="66.3">F3</text>
<text x="115.8" y="67.3">VDD</text>
<text x="115.8" y="71.9">PA11</text>
<text x="130.6" y="69.6">PI10</text>
<text x="130.7" y="71.8">PI11</text>
<text x="131" y="67.3">PF0</text>
<text x="138.7" y="66.3">E2</text>
<text x="138.7" y="68.6">E3</text>
<text x="138.7" y="70.9">E4</text>
<text x="166.3" y="66.3">N1</text>
<text x="166.4" y="68.6">P1</text>
<text x="172.9" y="67.3">VREF-</text>
<text x="172.9" y="69.6">VREF+</text>
<text x="186.9" y="69.6">PH12</text>
<text x="187.8" y="71.8">PG5</text>
<text x="188.1" y="67.3">PF7</text>
<text x="195.8" y="66.3">K1</text>
<text x="195.8" y="68.6">K12</text>
<text x="195.8" y="70.9">K13</text>
<text x="55.7" y="75.4">A10</text>
<text x="55.8" y="77.7">A11</text>
<text x="56.7" y="73.2">A1</text>
<text x="63.2" y="74.2">PE3</text>
<text x="63.2" y="76.5">PB3</text>
<text x="77" y="76.4">PG12</text>
<text x="78.2" y="74.1">PD6</text>
<text x="86.1" y="73.2">B11</text>
<text x="86.1" y="75.4">B8</text>
<text x="86.1" y="77.7">B12</text>
<text x="109.2" y="73.2">C2</text>
<text x="109.2" y="75.4">C3</text>
<text x="109.2" y="77.7">C4</text>
<text x="115.8" y="74.2">PI7</text>
<text x="115.8" y="76.5">PI6</text>
<text x="129.7" y="76.4">PC15</text>
<text x="138.7" y="75.4">F1</text>
<text x="138.7" y="77.7">F14</text>
<text x="165.6" y="75.4">L15</text>
<text x="166.1" y="73.2">M7</text>
<text x="172.9" y="74.2">PG1</text>
<text x="172.9" y="76.5">PG2</text>
<text x="187.8" y="74.1">PG4</text>
<text x="187.8" y="76.4">PG3</text>
<text x="195.8" y="73.2">K14</text>
<text x="195.8" y="75.4">K15</text>
<text x="195.8" y="77.7">K2</text>
<text x="55.7" y="80">A12</text>
<text x="55.7" y="82.3">A13</text>
<text x="63.2" y="78.7">PD7</text>
<text x="63.2" y="81">PC12</text>
<text x="63.2" y="83.3">PA15</text>
<text x="77.2" y="81">PG11</text>
<text x="77.3" y="83.3">PC11</text>
<text x="78.2" y="78.7">PD0</text>
<text x="86.1" y="80">B9</text>
<text x="86.1" y="82.3">B13</text>
<text x="109.2" y="82.3">D1</text>
<text x="115.8" y="78.7">PI5</text>
<text x="115.8" y="83.3">PC13</text>
<text x="130.8" y="78.7">PC9</text>
<text x="130.8" y="83.3">PH2</text>
<text x="131" y="81">PA8</text>
<text x="138.7" y="80">F15</text>
<text x="138.7" y="82.3">F4</text>
<text x="166.6" y="80">L2</text>
<text x="166.6" y="82.3">L3</text>
<text x="172.9" y="81">PF9</text>
<text x="172.9" y="83.3">PF8</text>
<text x="187.1" y="83.3">PF10</text>
<text x="188.1" y="78.7">PF6</text>
<text x="188.1" y="81">PF5</text>
<text x="195.8" y="80">K3</text>
<text x="195.8" y="82.3">L1</text>
<text x="55.7" y="84.6">A14</text>
<text x="55.7" y="86.9">A15</text>
<text x="56.7" y="89.2">A2</text>
<text x="63.2" y="85.6">PA14</text>
<text x="63.2" y="87.9">PA13</text>
<text x="77.2" y="85.6">PC10</text>
<text x="77.4" y="87.8">PA12</text>
<text x="86.1" y="84.6">B14</text>
<text x="86.1" y="86.9">B15</text>
<text x="86.1" y="89.2">B2</text>
<text x="97.7" y="84.9">FSMC_NOED10</text>
<text x="108.2" y="89.2">D12</text>
<text x="108.3" y="86.9">D11</text>
<text x="115.8" y="85.6">PD4</text>
<text x="115.8" y="87.9">PD3</text>
<text x="130.8" y="87.8">PH0</text>
<text x="138.7" y="86.9">G1</text>
<text x="138.7" y="89.2">G14</text>
<text x="165.6" y="89.2">L14</text>
<text x="166.6" y="86.9">L4</text>
<text x="172.9" y="87.9">BYPASS_REG</text>
<text x="56.7" y="91.4">A3</text>
<text x="56.7" y="93.7">A4</text>
<text x="63.2" y="90.2">PE2</text>
<text x="63.2" y="92.4">PE1</text>
<text x="63.2" y="94.7">PE0</text>
<text x="78.3" y="90.1">PE5</text>
<text x="108.2" y="91.4">D13</text>
<text x="108.2" y="93.7">D14</text>
<text x="115.8" y="90.2">PD2</text>
<text x="115.8" y="92.4">PH15</text>
<text x="115.8" y="94.7">PI1</text>
<text x="130.8" y="90.1">PC8</text>
<text x="130.8" y="92.4">PC7</text>
<text x="130.8" y="94.7">PH3</text>
<text x="138.7" y="91.4">G15</text>
<text x="138.7" y="93.7">G4</text>
<text x="165.1" y="91.4">M14</text>
<text x="165.1" y="93.7">M15</text>
<text x="172.9" y="90.2">PD15</text>
<text x="172.9" y="92.4">PD14</text>
<text x="172.9" y="94.7">PD13</text>
<text x="209.8" y="91.4">N8</text>
<text x="209.8" y="93.7">N9</text>
<text x="216.4" y="92.4">VDD_2</text>
<text x="216.4" y="94.7">VDD</text>
<text x="230.3" y="94.7">PE14</text>
<text x="230.5" y="92.4">PE11</text>
<text x="239.2" y="91.4">P10</text>
<text x="239.2" y="93.7">P11</text>
<text x="56.7" y="96">A5</text>
<text x="56.7" y="98.3">A6</text>
<text x="56.7" y="100.6">A7</text>
<text x="63.2" y="97">PB8</text>
<text x="63.2" y="99.3">PB5</text>
<text x="63.2" y="101.6">PG14</text>
<text x="108.2" y="96">D15</text>
<text x="109.2" y="98.3">D2</text>
<text x="109.2" y="100.6">D3</text>
<text x="115.8" y="97">PA10</text>
<text x="115.8" y="99.3">PI8</text>
<text x="115.8" y="101.6">PI9</text>
<text x="130.8" y="99.3">PH1</text>
<text x="131" y="101.6">PF2</text>
<text x="138.7" y="98.3">H1</text>
<text x="138.7" y="100.6">H2</text>
<text x="166.1" y="96">M2</text>
<text x="166.1" y="98.3">M3</text>
<text x="166.1" y="100.6">M4</text>
<text x="172.9" y="97">PC0</text>
<text x="172.9" y="99.3">PC1</text>
<text x="172.9" y="101.6">PC2</text>
<text x="208.7" y="100.6">N13</text>
<text x="209.8" y="96">R1</text>
<text x="216.4" y="97">VDDA</text>
<text x="216.4" y="101.6">PD12</text>
<text x="230.3" y="97">PB12</text>
<text x="230.3" y="99.3">PB13</text>
<text x="231.3" y="101.6">PD9</text>
<text x="239.2" y="96">P12</text>
<text x="239.2" y="98.3">P13</text>
<text x="239.2" y="100.6">P14</text>
<text x="56.7" y="102.9">A8</text>
<text x="56.7" y="105.2">A9</text>
<text x="63.2" y="103.8">PG13</text>
<text x="63.2" y="106.1">PB4</text>
<text x="108.2" y="107.4">E12</text>
<text x="109.2" y="102.9">D4</text>
<text x="109.3" y="105.2">E1</text>
<text x="115.8" y="103.8">PI4</text>
<text x="115.8" y="106.1">PC14</text>
<text x="129.3" y="106.1">NRST</text>
<text x="138.7" y="105.2">J1</text>
<text x="166.1" y="102.9">M5</text>
<text x="166.1" y="105.2">M6</text>
<text x="172.9" y="103.8">PC3</text>
<text x="172.9" y="106.1">PB2</text>
<text x="208.7" y="102.9">N14</text>
<text x="208.7" y="105.2">N15</text>
<text x="209.8" y="107.4">N2</text>
<text x="216.4" y="103.8">PD11</text>
<text x="216.4" y="106.1">PD10</text>
<text x="231.3" y="103.8">PD8</text>
<text x="231.5" y="106.1">PA2</text>
<text x="239.2" y="102.9">P15</text>
<text x="239.2" y="105.2">P2</text>
<text x="239.2" y="107.4">P3</text>
<text x="55.6" y="109.7">C10</text>
<text x="55.7" y="112">C11</text>
<text x="63.2" y="110.7">PG9</text>
<text x="63.2" y="113">PD5</text>
<text x="108.4" y="109.7">F13</text>
<text x="115.8" y="108.4">PH13</text>
<text x="115.8" y="110.7">VCAP_2</text>
<text x="165.3" y="112">N12</text>
<text x="165.4" y="109.7">N11</text>
<text x="172.9" y="110.7">PE13</text>
<text x="172.9" y="113">PH7</text>
<text x="209.8" y="109.7">N3</text>
<text x="209.8" y="112">N4</text>
<text x="216.4" y="108.4">PA1</text>
<text x="216.4" y="110.7">PA0</text>
<text x="216.4" y="113">PA4</text>
<text x="231.3" y="113">PC5</text>
<text x="231.5" y="108.4">PA6</text>
<text x="231.5" y="110.7">PA5</text>
<text x="239.2" y="109.7">P4</text>
<text x="239.2" y="112">P5</text>
<text x="55.6" y="114.3">C12</text>
<text x="55.6" y="116.5">C13</text>
<text x="55.6" y="118.8">C14</text>
<text x="63.2" y="115.3">PD1</text>
<text x="63.2" y="117.6">PI3</text>
<text x="63.2" y="119.8">PI2</text>
<text x="108.2" y="114.3">H14</text>
<text x="108.2" y="116.5">H15</text>
<text x="115.8" y="115.3">PG8</text>
<text x="115.8" y="117.6">PC6</text>
<text x="165.2" y="118.8">M11</text>
<text x="165.6" y="114.3">L12</text>
<text x="165.6" y="116.5">L13</text>
<text x="172.9" y="115.3">PH11</text>
<text x="172.9" y="117.6">PH10</text>
<text x="172.9" y="119.8">PH6</text>
<text x="209.8" y="114.3">N5</text>
<text x="209.8" y="116.5">N6</text>
<text x="209.8" y="118.8">N7</text>
<text x="216.4" y="115.3">PC4</text>
<text x="216.4" y="117.6">PF13</text>
<text x="216.4" y="119.8">PG0</text>
<text x="230.5" y="115.3">PF12</text>
<text x="230.5" y="117.6">PF15</text>
<text x="231.4" y="119.8">PE8</text>
<text x="239.2" y="114.3">P6</text>
<text x="239.2" y="116.5">P7</text>
<text x="239.2" y="118.8">P8</text>
<text x="56.6" y="121.1">C6</text>
<text x="56.6" y="123.4">D6</text>
<text x="63.2" y="122.1">PDR_ON</text>
<text x="63.2" y="124.4">BOOT0</text>
<text x="108" y="123.4">G10</text>
<text x="109.1" y="125.7">G2</text>
<text x="109.4" y="121.1">F9</text>
<text x="115.8" y="122.1">VSS_2</text>
<text x="115.8" y="124.4">VSS_3</text>
<text x="165.1" y="121.1">M12</text>
<text x="165.1" y="123.4">M13</text>
<text x="172.9" y="122.1">PH8</text>
<text x="172.9" y="124.4">PH9</text>
<text x="208.8" y="125.7">K10</text>
<text x="210.1" y="123.4">J9</text>
<text x="216.4" y="124.4">VSS_2</text>
<text x="231.4" y="122.1">PE9</text>
<text x="239.2" y="121.1">P9</text>
<text x="239.2" y="125.7">R10</text>
<text x="56.9" y="128">F6</text>
<text x="56.9" y="130.3">F7</text>
<text x="63.2" y="129">VSS_2</text>
<text x="63.2" y="131.3">VSS_3</text>
<text x="108" y="130.3">G12</text>
<text x="109.1" y="128">G6</text>
<text x="115.8" y="126.7">VSS_4</text>
<text x="115.8" y="129">VSS_5</text>
<text x="115.8" y="131.3">VSS_6</text>
<text x="165.3" y="128">H12</text>
<text x="166.3" y="130.3">H6</text>
<text x="172.9" y="129">VSS_2</text>
<text x="172.9" y="131.3">VSS_3</text>
<text x="209.8" y="128">K6</text>
<text x="209.8" y="130.3">K7</text>
<text x="216.4" y="126.7">VSS_3</text>
<text x="216.4" y="129">VSS_4</text>
<text x="216.4" y="131.3">VSS_5</text>
<text x="230.3" y="126.7">PE12</text>
<text x="230.3" y="129">PE15</text>
<text x="230.3" y="131.3">PB10</text>
<text x="239.2" y="128">R11</text>
<text x="239.2" y="130.3">R12</text>
<text x="55.8" y="137.1">F10</text>
<text x="56.6" y="132.5">D5</text>
<text x="56.9" y="134.8">F8</text>
<text x="63.2" y="133.6">VSS_4</text>
<text x="63.2" y="135.8">VSS_5</text>
<text x="109.1" y="132.5">G7</text>
<text x="109.1" y="134.8">G8</text>
<text x="109.1" y="137.1">G9</text>
<text x="115.8" y="133.6">VSS_7</text>
<text x="115.8" y="135.8">VSS_8</text>
<text x="166.3" y="132.5">H7</text>
<text x="166.3" y="134.8">H8</text>
<text x="166.3" y="137.1">H9</text>
<text x="172.9" y="133.6">VSS_4</text>
<text x="172.9" y="135.8">VSS_5</text>
<text x="209.5" y="137.1">M1</text>
<text x="209.8" y="132.5">K8</text>
<text x="209.8" y="134.8">K9</text>
<text x="216.4" y="133.6">VSS_6</text>
<text x="216.4" y="135.8">VSS_7</text>
<text x="230.3" y="135.8">PB14</text>
<text x="230.5" y="133.6">PB11</text>
<text x="239.2" y="132.5">R13</text>
<text x="239.2" y="134.8">R14</text>
<text x="239.2" y="137.1">R15</text>
<text x="55.8" y="139.4">F12</text>
<text x="56.6" y="141.7">D8</text>
<text x="56.6" y="144">D7</text>
<text x="63.2" y="138.1">VSS_6</text>
<text x="63.2" y="140.4">VSS_7</text>
<text x="63.2" y="142.7">VSS_8</text>
<text x="108.2" y="139.4">H10</text>
<text x="115.8" y="138.1">VSS_9</text>
<text x="115.8" y="140.4">VSS</text>
<text x="165.7" y="139.4">J10</text>
<text x="166.7" y="141.7">J6</text>
<text x="166.7" y="144">J7</text>
<text x="172.9" y="138.1">VSS_6</text>
<text x="172.9" y="140.4">VSS_7</text>
<text x="172.9" y="142.7">VSS_8</text>
<text x="209.5" y="139.4">M8</text>
<text x="209.5" y="141.7">M9</text>
<text x="216.4" y="138.1">VSSA</text>
<text x="216.4" y="140.4">VSS_8</text>
<text x="216.4" y="142.7">VSS</text>
<text x="230.3" y="138.1">PB15</text>
<text x="231.5" y="140.4">PA3</text>
<text x="231.5" y="142.7">PA7</text>
<text x="239.2" y="139.4">R2</text>
<text x="239.2" y="141.7">R3</text>
<text x="239.2" y="144">R4</text>
<text x="56.6" y="148.5">D9</text>
<text x="56.9" y="146.3">F2</text>
<text x="63.2" y="145">VSS_9</text>
<text x="63.2" y="147.3">VSS_10</text>
<text x="63.2" y="149.6">VSS</text>
<text x="166.7" y="146.3">J8</text>
<text x="172.9" y="145">VSS_9</text>
<text x="172.9" y="147.3">VSS</text>
<text x="230.6" y="149.5">PF11</text>
<text x="231.4" y="144.9">PB1</text>
<text x="231.4" y="147.2">PB0</text>
<text x="239.2" y="146.3">R5</text>
<text x="239.2" y="148.5">R6</text>
<text x="230.5" y="151.8">PF14</text>
<text x="231.4" y="154.1">PE7</text>
<text x="239.2" y="150.8">R7</text>
<text x="239.2" y="153.1">R8</text>
<text x="239.2" y="155.4">R9</text>
<text x="230.3" y="156.4">PE10</text>
<text x="130.6" y="162.3">P$1</text>
<text x="143.8" y="162.3">P$3</text>
<text x="138.5" y="172.7" transform="rotate(-90 138.5 172.7)">P$2*2</text>
</g>
<g font-size="1.6" fill="#808080">
<text x="216.5" y="51.5">R23</text>
<text x="216.5" y="56.1">R24</text>
<text x="218.8" y="55.4">47R</text>
<text x="218.8" y="60">47R</text>
<text x="163.1" y="63.2" transform="rotate(-90 163.1 63.2)">2.2uF</text>
<text x="93.1" y="71.2">USB_OTG_FS_DM</text>
<text x="159.2" y="66.6" transform="rotate(-90 159.2 66.6)">C32</text>
<text x="89.7" y="87">USB_OTG_FS_DP</text>
<text x="91.6" y="89.2">USB_OTG_FS_OVC</text>
<text x="93.1" y="96.3">USB_OTG_FS_ID</text>
<text x="150.3" y="96.3">USB_OTG_FS_PWR</text>
<text x="154.9" y="104.1">R39</text>
<text x="157.1" y="107.9">100K</text>
<text x="96.8" y="113.5" transform="rotate(-90 96.8 113.5)">2.2uF</text>
<text x="92.9" y="116.9" transform="rotate(-90 92.9 116.9)">C34</text>
<text x="50" y="128.1" transform="rotate(-90 50 128.1)">R1</text>
<text x="46.1" y="132" transform="rotate(-90 46.1 132)">100K</text>
<text x="146.6" y="160.3" transform="rotate(-90 146.6 160.3)">R19</text>
<text x="150.5" y="158" transform="rotate(-90 150.5 158)">240R</text>
<text x="129.5" y="171.7" transform="rotate(-90 129.5 171.7)">C30</text>
<text x="133.3" y="168.3" transform="rotate(-90 133.3 168.3)">22pF</text>
<text x="145.5" y="171.7" transform="rotate(-90 145.5 171.7)">C31</text>
<text x="149.4" y="168.3" transform="rotate(-90 149.4 168.3)">22pF</text>
</g>
<g font-size="1.4" fill="#800000">
<text x="230.5" y="53.4">G</text>
<text x="230.5" y="58">R</text>
</g>
</svg>
